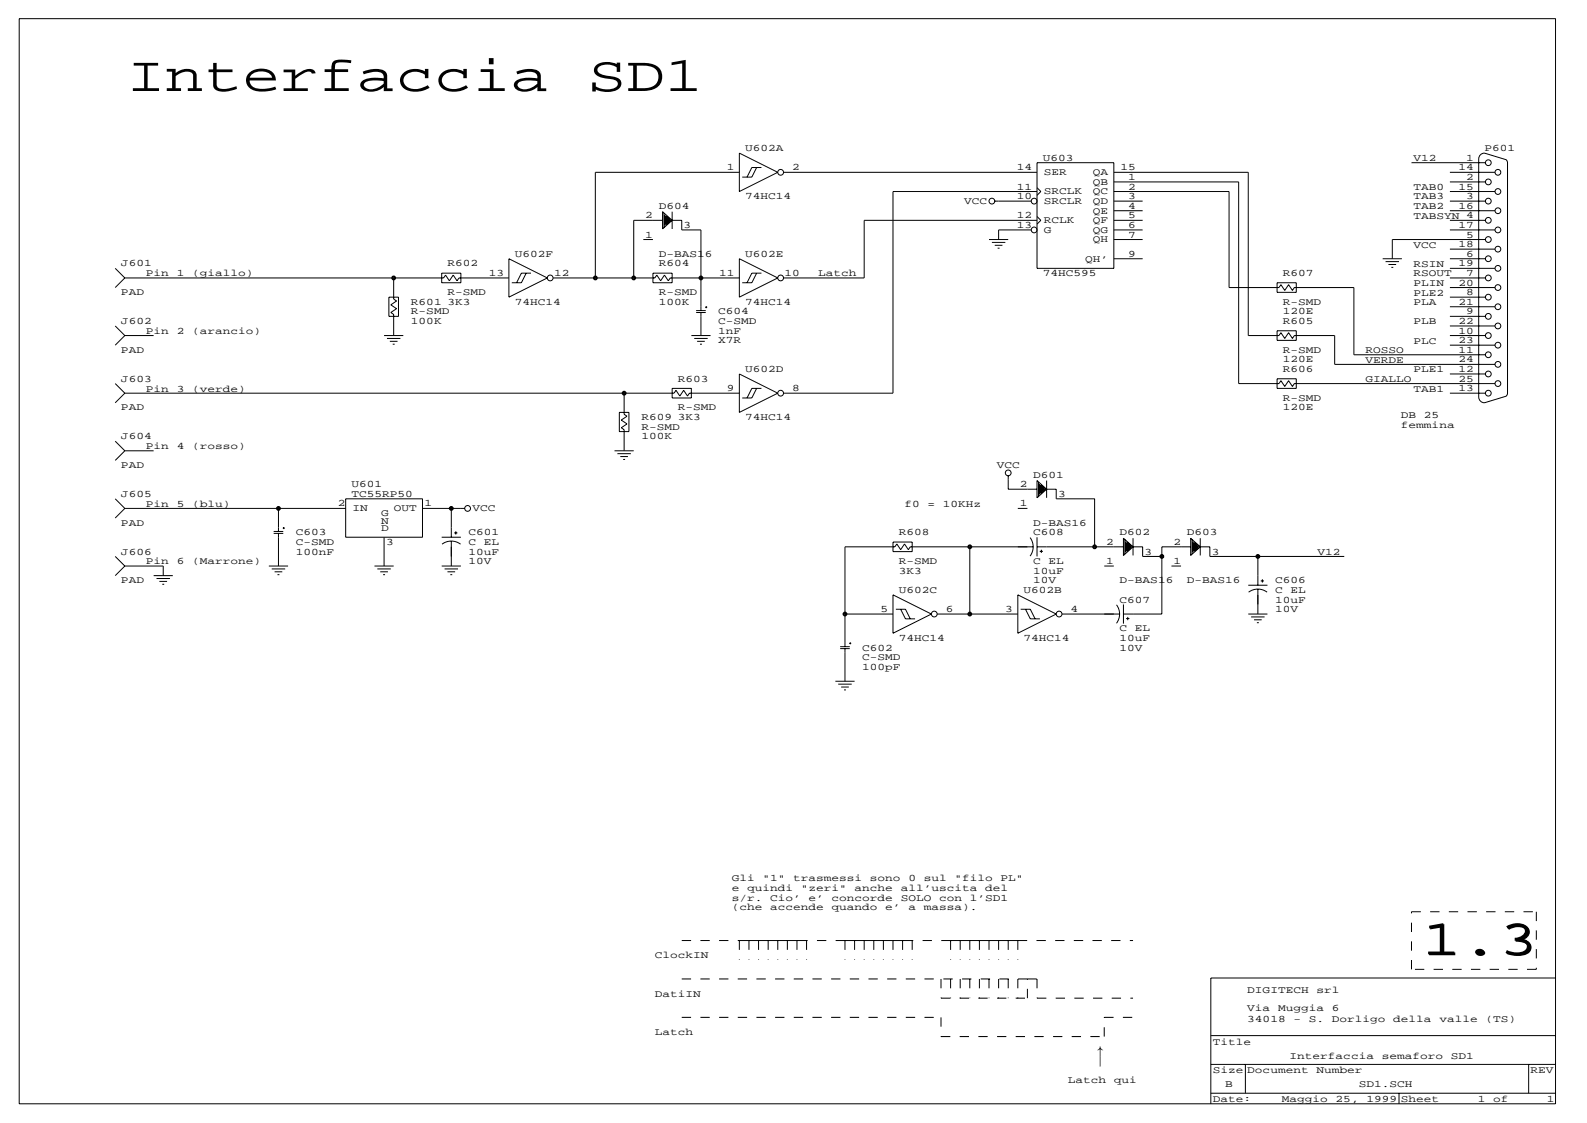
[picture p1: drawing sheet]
<svg xmlns="http://www.w3.org/2000/svg" width="420mm" height="297mm" viewBox="0 0 420 297" stroke-linecap="round" stroke-linejoin="round" font-family="sans-serif">
<g fill="none" stroke="#000" stroke-width=".26">
<path d="M5.1 4.9h406.4v287.1h-406.4zM175.3 58.3h-7.7v15.2M175.3 56l2.5 2.3-2.5 2.3zM175.5 56.5h.1M175.5 58.3h2M175.5 56.8h.3M175.5 57h.5M175.5 57.3h1M175.5 57.5h1.3M175.5 57.8h1.5M175.5 58h1.8M175.5 58.5h1.8"/>
<path d="M175.5 58.8h1.5M175.5 59h1.3M175.5 59.3h1M175.5 59.5h.5M175.5 59.8h.3M177.8 58.3h2.5v2.5h5.1v21.4M177.8 56v4.6M195.6 45.6h-38.1v27.9M195.6 40.5l10.1 5.1-10.1 5.1zM200.2 44.3l-1.3 2.5h-2.6M201.4 44.3h-2.5l-1.3 2.5M207.3 45.6h67"/>
<path d="M263.1 53.2h9.7M274.3 50.7h-38.1v53.3h-28.9M274.3 58.3h-45.7v15.2h-21.3M274.3 43h20.3v28h-20.3zM274.3 49.6l1 1.1-1 1M274.3 57.3l1 1-1 1M294.6 48.1h33.1v53.4h10.6l.5-.8 1.1 1.5 1-1.5 1 1.5 .5-.7h53.1M294.6 45.6h35.6v43.2h8.1l.5-.8 1.1 1.5 1-1.5 1 1.5 .5-.7h10.7v7.6h42.4M294.6 50.7h30.5v25.4h13.2l.5-.8 1.1 1.5 1-1.5 1 1.5 .5-.7h15.7v17.7h34.8M294.6 58.3h7.7M294.6 55.7h7.7M294.6 53.2h7.7"/>
<path d="M373.4 43h19.5M383.5 58.3h9.4M383.5 55.7h12M383.5 53.2h9.4M383.5 50.7h12M383.5 48.1h9.4M383.5 45.6h12M398.5 42.3l.3 .7v61l-.3 .7M398.5 42.3l-5.8-1.8a1.52 1.52 0 0 0-1.5 1.5v63a1.52 1.52 0 0 0 1.5 1.5l5.8-1.7M30.5 71l2.5 2.5M33 73.5h84.3l.6-.7 1 1.5 1-1.5 1 1.5 .5-.8h13.2M33 73.5l-2.5 2.6"/>
<path d="M102.9 78.6h2.5v5.1h-2.5zM104.1 73.5v5.6l.8 .5-1.5 1 1.5 1-1.5 1.1 .7 .5v5.6M116.8 72.2h5.1v2.6h-5.1zM134.6 68.4l10.2 5.1-10.2 5.1zM139.2 72.2l-1.3 2.6h-2.5M140.5 72.2h-2.6l-1.2 2.6M146.3 73.5h26.9l.5-.7 1.1 1.5 1-1.5 1 1.5 .5-.8h18.3M170.2 63.4h2.5M172.7 72.2h5.1v2.6h-5.1zM175.5 60.1h.1M195.6 68.4l10.1 5.1-10.1 5.1zM200.2 72.2l-1.3 2.6h-2.6"/>
<path d="M201.4 72.2h-2.5l-1.3 2.6M261.6 63.4h5.1M262.4 64.1h3.5M263.1 64.9h2.1M263.9 65.6h.5M272.8 60.8h-8.6v2.6M294.6 68.4h7.7M294.6 63.4h7.7M294.6 60.8h7.7M337.8 74.8h5.1v2.5h-5.1zM365.8 68.4h5M366.5 69.2h3.6"/>
<path d="M367.3 70h2M368 70.7h.6M383.5 78.6h9.4M383.5 76.1h12M383.5 73.5h9.4M383.5 71h12M383.5 68.4h9.4M383.5 65.9h12M383.5 60.8h12M392.9 63.4h-24.6v5M30.5 86.2l2.5 2.6M33 88.8h7.6"/>
<path d="M33 88.8l-2.5 2.5M101.6 88.8h5.1M102.4 89.5h3.5M103.1 90.3h2.1M103.9 91h.5M182.9 88.8h5.1M183.6 89.5h3.6M184.1 82.7h2.6M184.1 82.2h2.6M184.4 90.3h2M185.2 91h.5M185.4 82.7v6.1"/>
<path d="M186.7 81.1h.2v.3h-.2zM195.6 98.9l10.1 5.1-10.1 5.1zM337.8 87.5h5.1v2.5h-5.1zM383.5 98.9h9.4M383.5 91.3h12M383.5 88.8h9.4M383.5 86.2h12M383.5 83.7h9.4M383.5 81.1h12M30.5 101.5l2.5 2.5M30.5 116.7l2.5 2.5M33 104h145.3l.5-.8 1 1.6 1-1.6 1.1 1.6 .5-.8h13.2"/>
<path d="M33 104l-2.5 2.5M33 119.2l-2.5 2.6M33 119.2h7.6M162.6 119.2h5M163.8 109.1h2.6v5.1h-2.6zM165.1 104v5.6l.8 .5-1.6 1 1.6 1-1.6 1 .8 .6v5.5M177.8 102.7h5.1v2.6h-5.1zM200.2 102.7l-1.3 2.6h-2.6M201.4 102.7h-2.5l-1.3 2.6M337.8 100.2h5.1v2.5h-5.1zM383.5 104h9.4M30.5 131.9l2.5 2.6"/>
<path d="M33 134.5l-2.5 2.5M33 134.5h58.4M73.7 134.5v6.1M74.9 139.6h.3v.2h-.3zM91.4 131.9h20.4v10.2h-20.4zM111.8 134.5h11.1M119.4 134.5v7.6M163.3 120h3.6M164.1 120.8h2M164.8 121.5h.6M266.7 125.8v3.6h7.6M269.2 134.5h2.6"/>
<path d="M274.3 127.1l2.6 2.3-2.6 2.3zM274.6 127.6h.1M274.6 131.2h.1M274.6 129.4h2M274.6 127.9h.2M274.6 128.1h.5M274.6 128.4h1M274.6 128.6h1.2M274.6 128.9h1.5M274.6 129.1h1.8M274.6 129.7h1.8M274.6 129.9h1.5"/>
<path d="M274.6 130.2h1.2M274.6 130.4h1M274.6 130.7h.5M274.6 130.9h.2M276.9 129.4h2.5v2.5h10.2v12.7M276.9 127.1v4.6M30.5 147.2l2.5 2.5M33 149.7l-2.5 2.6M33 149.7h10.2v2.6M40.6 152.3h5.1M41.4 153h3.6M42.2 153.8h2"/>
<path d="M42.9 154.5h.5M71.1 149.7h5.1M71.9 150.5h3.5M72.4 141.1h2.5M72.4 140.6h2.5M72.6 151.2h2.1M73.4 152h.5M73.7 141.1v8.6M99.1 149.7h5M99.8 150.5h3.6M100.6 151.2h2M101.3 152h.6"/>
<path d="M101.6 142.1v7.6M116.8 142.1h5.1M116.8 149.7h5.1M116.9 143.9a4.1 4.1 0 0 1 4.9 0M117.6 150.5h3.6M118.4 151.2h2M119.1 152h.5M119.4 143.1v6.6M120.1 141h.9M120.6 140.5v.9M236.2 143.4h5.1v2.5h-5.1zM236.2 157.3l10.2 5.1-10.2 5.1z"/>
<path d="M256.5 144.6v17.8M269.2 157.3l10.2 5.1-10.2 5.1zM272.5 142.2a4.1 4.1 0 0 1 0 4.9M273.3 144.6h-32.5l-.5 .8-1-1.5-1 1.5-1.1-1.5-.5 .7h-13.2v26.5M274.3 142.1v5.1M274.3 144.6h22.9M275 145.8h.9M275.5 145.4v.9M292.1 149.7h2.5M295.3 160a4.1 4.1 0 0 1 0 4.9M297.2 142.4l2.5 2.2-2.5 2.3zM297.2 159.9v5.1"/>
<path d="M297.4 142.9h.1M297.4 146.4h.1M297.4 143.4h.5M297.4 145.9h.5M297.4 144.6h2.1M297.4 143.1h.3M297.4 143.6h1M297.4 143.9h1.3M297.4 144.1h1.6M297.4 144.4h1.8M297.4 144.9h1.8M297.4 145.1h1.6"/>
<path d="M297.4 145.4h1.3M297.4 145.7h1M297.4 146.2h.3M299.7 144.6h2.6v2.6h5M299.7 142.4v4.5M309.9 149.7h2.5M315 144.6h-7.7v17.8h-10.1M315 142.4l2.5 2.2-2.5 2.3zM315.2 142.9h.1M315.2 146.4h.1M315.2 143.4h.5M315.2 145.9h.5"/>
<path d="M315.2 144.6h2M315.2 143.1h.3M315.2 143.6h1M315.2 143.9h1.3M315.2 144.1h1.5M315.2 144.4h1.8M315.2 144.9h1.8M315.2 145.1h1.5M315.2 145.4h1.3M315.2 145.7h1M315.2 146.2h.3M317.5 144.6h2.5v2.6h35.6"/>
<path d="M317.5 142.4v4.5M330.2 154.8h5.1M330.3 156.6a4.1 4.1 0 0 1 4.9 0M332.7 147.2v7.6M332.7 155.8v6.6M333.5 153.7h.9M333.9 153.2v.9M222.2 171.6h2.6M222.2 171.1h2.6M223.5 162.4h12.7M223.5 171.6v8.6M224.8 170h.2v.3h-.2z"/>
<path d="M237 161.1h2.5l1.3 2.6M238.3 161.1l1.2 2.6h2.6M247.9 162.4h21.3M270 161.1h2.5l1.3 2.6M271.3 161.1l1.2 2.6h2.6M280.9 162.4h15.3M297.9 163.6h.9M298.3 163.2v.8M330.2 162.4h5.1M331 163.2h3.5M331.7 163.9h2.1M332.5 164.7h.5"/>
<path d="M221 180.2h5.1M221.7 181h3.6M222.5 181.7h2M223.3 182.5h.5M411.5 258.7h-91.2v33.3M320.3 273.9h91.2M320.3 289.2h91.2M320.3 281.5h91.2M329.4 281.5v7.7M370.1 289.2v2.8M404.4 281.5v7.7"/>
<circle cx="206.5" cy="45.6" r=".76"/>
<circle cx="262.4" cy="53.2" r=".76"/>
<circle cx="273.6" cy="53.2" r=".76"/>
<circle cx="393.7" cy="58.3" r=".76"/>
<circle cx="393.7" cy="53.2" r=".76"/>
<circle cx="393.7" cy="48.1" r=".76"/>
<circle cx="393.7" cy="43" r=".76"/>
<circle cx="396.2" cy="45.6" r=".76"/>
<circle cx="396.2" cy="50.7" r=".76"/>
<circle cx="396.2" cy="55.7" r=".76"/>
<circle cx="104.1" cy="73.5" r=".51"/>
<circle cx="104.1" cy="73.5" r=".25"/>
<circle cx="145.5" cy="73.5" r=".76"/>
<circle cx="157.5" cy="73.5" r=".51"/>
<circle cx="157.5" cy="73.5" r=".25"/>
<circle cx="167.6" cy="73.5" r=".51"/>
<circle cx="167.6" cy="73.5" r=".25"/>
<circle cx="185.4" cy="73.5" r=".51"/>
<circle cx="185.4" cy="73.5" r=".25"/>
<circle cx="206.5" cy="73.5" r=".76"/>
<circle cx="273.6" cy="60.8" r=".76"/>
<circle cx="393.7" cy="78.6" r=".76"/>
<circle cx="393.7" cy="73.5" r=".76"/>
<circle cx="393.7" cy="63.4" r=".76"/>
<circle cx="393.7" cy="68.4" r=".76"/>
<circle cx="396.2" cy="71" r=".76"/>
<circle cx="396.2" cy="65.9" r=".76"/>
<circle cx="396.2" cy="60.8" r=".76"/>
<circle cx="396.2" cy="76.1" r=".76"/>
<circle cx="393.7" cy="83.7" r=".76"/>
<circle cx="393.7" cy="98.9" r=".76"/>
<circle cx="393.7" cy="88.8" r=".76"/>
<circle cx="393.7" cy="93.8" r=".76"/>
<circle cx="396.2" cy="96.4" r=".76"/>
<circle cx="396.2" cy="91.3" r=".76"/>
<circle cx="396.2" cy="86.2" r=".76"/>
<circle cx="396.2" cy="81.1" r=".76"/>
<circle cx="165.1" cy="104" r=".51"/>
<circle cx="165.1" cy="104" r=".25"/>
<circle cx="206.5" cy="104" r=".76"/>
<circle cx="393.7" cy="104" r=".76"/>
<circle cx="396.2" cy="101.5" r=".76"/>
<circle cx="73.7" cy="134.5" r=".51"/>
<circle cx="73.7" cy="134.5" r=".25"/>
<circle cx="119.4" cy="134.5" r=".51"/>
<circle cx="119.4" cy="134.5" r=".25"/>
<circle cx="123.7" cy="134.5" r=".76"/>
<circle cx="266.7" cy="125.1" r=".76"/>
<circle cx="256.5" cy="144.6" r=".51"/>
<circle cx="256.5" cy="144.6" r=".25"/>
<circle cx="289.6" cy="144.6" r=".51"/>
<circle cx="289.6" cy="144.6" r=".25"/>
<circle cx="307.3" cy="147.2" r=".51"/>
<circle cx="307.3" cy="147.2" r=".25"/>
<circle cx="332.7" cy="147.2" r=".51"/>
<circle cx="332.7" cy="147.2" r=".25"/>
<circle cx="223.5" cy="162.4" r=".51"/>
<circle cx="223.5" cy="162.4" r=".25"/>
<circle cx="247.1" cy="162.4" r=".76"/>
<circle cx="256.5" cy="162.4" r=".51"/>
<circle cx="256.5" cy="162.4" r=".25"/>
<circle cx="280.2" cy="162.4" r=".76"/>
</g>
<g fill="none" stroke="#000" stroke-width=".26" stroke-dasharray="2.5" stroke-linecap="butt">
<path d="M180.3 248.8h15.3M180.3 258.9h68.6M195.6 248.8v5.1M195.6 248.8h2.5M198.1 248.8v5.1M198.1 248.8h2.6M200.7 248.8v5.1M200.7 248.8h2.5M203.2 248.8v5.1M203.2 248.8h2.5M205.7 248.8v5.1M205.7 248.8h2.6"/>
<path d="M208.3 248.8v5.1M208.3 248.8h2.5M210.8 248.8v5.1M210.8 248.8h2.6M213.4 248.8v5.1M223.5 248.8v5.1M223.5 248.8h2.6M223.5 248.8h-10.1M226.1 248.8v5.1M226.1 248.8h2.5M228.6 248.8v5.1M228.6 248.8h2.5"/>
<path d="M231.1 248.8v5.1M231.1 248.8h2.6M233.7 248.8v5.1M233.7 248.8h2.5M236.2 248.8v5.1M236.2 248.8h2.6M238.8 248.8v5.1M238.8 248.8h2.5M241.3 248.8v5.1M248.9 258.9v5.1M251.5 248.8v5.1M251.5 248.8h2.5"/>
<path d="M251.5 248.8h-10.2M251.5 258.9v5.1M254 248.8v5.1M254 248.8h2.5M254 258.9v5.1M256.5 248.8v5.1M256.5 248.8h2.6M256.5 258.9v5.1M259.1 248.8v5.1M259.1 248.8h2.5M259.1 258.9v5.1M261.6 248.8v5.1"/>
<path d="M261.6 248.8h2.6M261.6 258.9v5.1M264.2 248.8v5.1M264.2 248.8h2.5M264.2 258.9v5.1M266.7 248.8v5.1M266.7 248.8h2.5M266.7 258.9v5.1M269.2 248.8v5.1M269.2 248.8h30.5M269.2 258.9v5.1M271.8 258.9h-22.9"/>
<path d="M271.8 258.9h2.5M274.3 258.9v5.1M373.4 241.2h33M373.4 256.4v-15.2M406.4 241.2v15.2M406.4 256.4h-33M180.3 269.1h68.6M248.9 264h22.9M248.9 269.1v5.1M248.9 274.2h43.2M271.8 264v-5.1M274.3 264h25.4"/>
<path d="M292.1 274.2v-5.1M292.1 269.1h7.6"/>
</g>
<g font-size="13.2">
<text x="33.5" y="24.1">Interfaccia</text>
<text x="155.4" y="24.1">SD1</text>
<text x="376.2" y="252.4">1.3</text>
</g>
<g font-size="2.6">
<text x="197.1" y="40">U602A</text>
<text x="392.7" y="40">P601</text>
<text x="192.3" y="45.1">1</text>
<text x="209.5" y="45.1">2</text>
<text x="269" y="45.1">14</text>
<text x="275.8" y="42.5">U603</text>
<text x="276.1" y="46.3">SER</text>
<text x="289.1" y="46.3">QA</text>
<text x="296.4" y="45.1">15</text>
<text x="298.4" y="47.6">1</text>
<text x="373.9" y="42.6">V12</text>
<text x="385.8" y="45.1">14</text>
<text x="387.9" y="47.6">2</text>
<text x="387.9" y="42.5">1</text>
<text x="197.1" y="52.7">74HC14</text>
<text x="255" y="54">VCC</text>
<text x="269" y="50.2">11</text>
<text x="269" y="52.7">10</text>
<text x="276.1" y="51.4">SRCLK</text>
<text x="276.1" y="54">SRCLR</text>
<text x="289.1" y="48.9">QB</text>
<text x="289.1" y="51.4">QC</text>
<text x="289.1" y="54">QD</text>
<text x="298.5" y="50.2">2</text>
<text x="298.5" y="52.7">3</text>
<text x="373.9" y="50.2">TAB0</text>
<text x="373.9" y="52.8">TAB3</text>
<text x="385.8" y="50.2">15</text>
<text x="387.9" y="52.7">3</text>
<text x="170.7" y="57.8">2</text>
<text x="174.2" y="55.2">D604</text>
<text x="269" y="57.8">12</text>
<text x="276.1" y="59">RCLK</text>
<text x="289.1" y="56.5">QE</text>
<text x="289.1" y="59">QF</text>
<text x="298.5" y="55.2">4</text>
<text x="298.5" y="57.8">5</text>
<text x="373.9" y="55.3">TAB2</text>
<text x="373.9" y="57.8">TABSYN 4</text>
<text x="385.8" y="55.2">16</text>
<text x="170.7" y="62.9">1</text>
<text x="180.8" y="60.3">3</text>
<text x="269" y="60.3">13</text>
<text x="276.1" y="61.6">G</text>
<text x="289.1" y="61.6">QG</text>
<text x="289.1" y="64.1">QH</text>
<text x="298.5" y="60.3">6</text>
<text x="298.5" y="62.9">7</text>
<text x="373.9" y="65.5">VCC</text>
<text x="385.8" y="65.4">18</text>
<text x="385.8" y="60.3">17</text>
<text x="387.9" y="62.9">5</text>
<text x="32" y="70.5">J601</text>
<text x="118.4" y="70.5">R602</text>
<text x="136.1" y="67.9">U602F</text>
<text x="174.2" y="70.5">R604</text>
<text x="174.2" y="67.9">D-BAS16</text>
<text x="197.1" y="67.9">U602E</text>
<text x="287" y="69.2">QH’</text>
<text x="298.5" y="67.9">9</text>
<text x="373.9" y="70.5">RSIN</text>
<text x="385.8" y="70.5">19</text>
<text x="387.9" y="67.9">6</text>
<text x="38.6" y="73.1">Pin</text>
<text x="46.7" y="73.1">1</text>
<text x="50.8" y="73.1">(giallo)</text>
<text x="129.3" y="73">13</text>
<text x="146.6" y="73">12</text>
<text x="190.2" y="73">11</text>
<text x="207.5" y="73">10</text>
<text x="216.4" y="73.1">Latch</text>
<text x="275.8" y="73">74HC595</text>
<text x="339.3" y="73">R607</text>
<text x="373.9" y="73.1">RSOUT</text>
<text x="373.9" y="75.6">PLIN</text>
<text x="385.8" y="75.6">20</text>
<text x="387.9" y="73">7</text>
<text x="32" y="78.1">PAD</text>
<text x="108.7" y="80.6">R601</text>
<text x="108.7" y="83.2">R-SMD</text>
<text x="118.4" y="78.1">R-SMD</text>
<text x="118.4" y="80.6">3K3</text>
<text x="136.1" y="80.6">74HC14</text>
<text x="174.2" y="78.1">R-SMD</text>
<text x="174.2" y="80.6">100K</text>
<text x="190" y="83.2">C604</text>
<text x="197.1" y="80.6">74HC14</text>
<text x="339.3" y="80.6">R-SMD</text>
<text x="339.3" y="83.2">120E</text>
<text x="373.9" y="78.2">PLE2</text>
<text x="373.9" y="80.7">PLA</text>
<text x="385.8" y="80.6">21</text>
<text x="387.9" y="83.2">9</text>
<text x="387.9" y="78.1">8</text>
<text x="32" y="85.7">J602</text>
<text x="38.6" y="88.3">Pin</text>
<text x="46.7" y="88.3">2</text>
<text x="50.8" y="88.3">(arancio)</text>
<text x="108.7" y="85.7">100K</text>
<text x="190" y="85.7">C-SMD</text>
<text x="190" y="88.3">1nF</text>
<text x="339.3" y="85.7">R605</text>
<text x="373.9" y="85.8">PLB</text>
<text x="385.8" y="88.3">10</text>
<text x="385.8" y="85.7">22</text>
<text x="32" y="93.3">PAD</text>
<text x="190" y="90.8">X7R</text>
<text x="339.3" y="93.3">R-SMD</text>
<text x="339.3" y="95.9">120E</text>
<text x="361.2" y="93.4">ROSSO</text>
<text x="361.2" y="95.9">VERDE</text>
<text x="373.9" y="90.9">PLC</text>
<text x="385.8" y="95.9">24</text>
<text x="385.8" y="93.3">11</text>
<text x="385.8" y="90.8">23</text>
<text x="32" y="101">J603</text>
<text x="179.3" y="101">R603</text>
<text x="197.1" y="98.4">U602D</text>
<text x="339.3" y="98.4">R606</text>
<text x="361.2" y="101">GIALLO</text>
<text x="373.9" y="98.5">PLE1</text>
<text x="385.8" y="101">25</text>
<text x="385.8" y="98.4">12</text>
<text x="38.6" y="103.6">Pin</text>
<text x="46.7" y="103.6">3</text>
<text x="50.8" y="103.6">(verde)</text>
<text x="192.3" y="103.5">9</text>
<text x="209.5" y="103.5">8</text>
<text x="339.3" y="106">R-SMD</text>
<text x="373.9" y="103.6">TAB1</text>
<text x="385.8" y="103.5">13</text>
<text x="32" y="108.6">PAD</text>
<text x="169.7" y="111.1">R609</text>
<text x="169.7" y="113.7">R-SMD</text>
<text x="179.3" y="108.6">R-SMD</text>
<text x="179.3" y="111.1">3K3</text>
<text x="197.1" y="111.1">74HC14</text>
<text x="339.3" y="108.6">120E</text>
<text x="370.6" y="110.6">DB</text>
<text x="370.6" y="113.1">femmina</text>
<text x="376.7" y="110.6">25</text>
<text x="32" y="116.2">J604</text>
<text x="38.6" y="118.8">Pin</text>
<text x="46.7" y="118.8">4</text>
<text x="50.8" y="118.8">(rosso)</text>
<text x="169.7" y="116.2">100K</text>
<text x="32" y="123.8">PAD</text>
<text x="263.7" y="123.8">VCC</text>
<text x="32" y="131.4">J605</text>
<text x="93" y="128.9">U601</text>
<text x="93" y="131.4">TC55RP50</text>
<text x="269.7" y="128.9">2</text>
<text x="273.3" y="126.4">D601</text>
<text x="279.9" y="131.4">3</text>
<text x="38.6" y="134">Pin</text>
<text x="46.7" y="134">5</text>
<text x="50.8" y="134">(blu)</text>
<text x="89.4" y="134">2</text>
<text x="93.2" y="135.2">IN</text>
<text x="100.8" y="136.5">G</text>
<text x="104.1" y="135.2">OUT</text>
<text x="112.3" y="134">1</text>
<text x="125" y="135.2">VCC</text>
<text x="239.3" y="134">f0</text>
<text x="245.4" y="134">=</text>
<text x="249.4" y="134">10KHz</text>
<text x="269.7" y="134">1</text>
<text x="32" y="139.1">PAD</text>
<text x="78.2" y="141.6">C603</text>
<text x="100.8" y="138.5">N</text>
<text x="100.8" y="140.6">D</text>
<text x="124" y="141.6">C601</text>
<text x="237.7" y="141.6">R608</text>
<text x="273.3" y="139.1">D-BAS16</text>
<text x="273.3" y="141.6">C608</text>
<text x="296.2" y="141.6">D602</text>
<text x="313.9" y="141.6">D603</text>
<text x="32" y="146.7">J606</text>
<text x="38.6" y="149.3">Pin</text>
<text x="46.7" y="149.3">6</text>
<text x="50.8" y="149.3">(Marrone)</text>
<text x="78.2" y="144.1">C-SMD</text>
<text x="78.2" y="146.7">100nF</text>
<text x="102.1" y="144.1">3</text>
<text x="124" y="144.1">C</text>
<text x="124" y="146.7">10uF</text>
<text x="124" y="149.2">10V</text>
<text x="128" y="144.1">EL</text>
<text x="237.7" y="149.2">R-SMD</text>
<text x="273.3" y="149.2">C</text>
<text x="277.4" y="149.2">EL</text>
<text x="292.6" y="144.1">2</text>
<text x="292.6" y="149.2">1</text>
<text x="302.8" y="146.7">3</text>
<text x="310.4" y="144.1">2</text>
<text x="310.4" y="149.2">1</text>
<text x="320.5" y="146.7">3</text>
<text x="348.5" y="146.7">V12</text>
<text x="32" y="154.3">PAD</text>
<text x="237.7" y="151.8">3K3</text>
<text x="273.3" y="151.8">10uF</text>
<text x="273.3" y="154.3">10V</text>
<text x="296.2" y="154.3">D-BAS16</text>
<text x="313.9" y="154.3">D-BAS16</text>
<text x="337.3" y="154.3">C606</text>
<text x="232.9" y="161.9">5</text>
<text x="237.7" y="156.8">U602C</text>
<text x="250.2" y="161.9">6</text>
<text x="265.9" y="161.9">3</text>
<text x="270.8" y="156.8">U602B</text>
<text x="283.2" y="161.9">4</text>
<text x="296.2" y="159.4">C607</text>
<text x="337.3" y="156.8">C</text>
<text x="337.3" y="159.4">10uF</text>
<text x="337.3" y="161.9">10V</text>
<text x="341.4" y="156.8">EL</text>
<text x="296.2" y="167">C</text>
<text x="300.2" y="167">EL</text>
<text x="228.1" y="172.1">C602</text>
<text x="237.7" y="169.5">74HC14</text>
<text x="270.8" y="169.5">74HC14</text>
<text x="296.2" y="169.5">10uF</text>
<text x="296.2" y="172.1">10V</text>
<text x="228.1" y="174.6">C-SMD</text>
<text x="228.1" y="177.2">100pF</text>
<text x="193.5" y="233.1">Gli</text>
<text x="201.7" y="233.1">&quot;1&quot;</text>
<text x="209.8" y="233.1">trasmessi</text>
<text x="230.1" y="233.1">sono</text>
<text x="240.3" y="233.1">0</text>
<text x="244.3" y="233.1">sul</text>
<text x="252.5" y="233.1">&quot;filo</text>
<text x="264.7" y="233.1">PL&quot;</text>
<text x="193.5" y="235.6">e</text>
<text x="193.5" y="238.2">s/r.</text>
<text x="197.6" y="235.6">quindi</text>
<text x="203.7" y="238.2">Cio’</text>
<text x="211.8" y="235.6">&quot;zeri&quot;</text>
<text x="213.9" y="238.2">e’</text>
<text x="220" y="238.2">concorde</text>
<text x="226.1" y="235.6">anche</text>
<text x="238.3" y="235.6">all’uscita</text>
<text x="238.3" y="238.2">SOLO</text>
<text x="248.4" y="238.2">con</text>
<text x="256.5" y="238.2">l’SD1</text>
<text x="260.6" y="235.6">del</text>
<text x="193.5" y="240.7">(che</text>
<text x="203.7" y="240.7">accende</text>
<text x="220" y="240.7">quando</text>
<text x="234.2" y="240.7">e’</text>
<text x="240.3" y="240.7">a</text>
<text x="244.3" y="240.7">massa).</text>
<text x="173.2" y="253.4">ClockIN</text>
<text x="173.2" y="263.6">DatiIN</text>
<text x="329.9" y="262.7">DIGITECH</text>
<text x="348.2" y="262.7">srl</text>
<text x="329.9" y="267.3">Via</text>
<text x="338.1" y="267.3">Muggia</text>
<text x="352.3" y="267.3">6</text>
<text x="173.2" y="273.7">Latch</text>
<text x="329.9" y="270.4">34018</text>
<text x="342.1" y="270.4">-</text>
<text x="346.2" y="270.4">S.</text>
<text x="352.3" y="270.4">Dorligo</text>
<text x="368.6" y="270.4">della</text>
<text x="380.7" y="270.4">valle</text>
<text x="392.9" y="270.4">(TS)</text>
<text x="290.1" y="278.8">^</text>
<text x="290.1" y="278.8">|</text>
<text x="290.1" y="281.4">|</text>
<text x="320.8" y="276.5">Title</text>
<text x="341.1" y="280">Interfaccia</text>
<text x="365.5" y="280">semaforo</text>
<text x="383.8" y="280">SD1</text>
<text x="282.4" y="286.4">Latch</text>
<text x="294.6" y="286.4">qui</text>
<text x="320.8" y="283.8">Size Document</text>
<text x="324.1" y="287.6">B</text>
<text x="348.2" y="283.8">Number</text>
<text x="359.4" y="287.6">SD1.SCH</text>
<text x="404.9" y="283.8">REV</text>
<text x="320.8" y="291.5">Date:</text>
<text x="339.1" y="291.5">Maggio</text>
<text x="353.3" y="291.5">25,</text>
<text x="361.4" y="291.5">1999 Sheet</text>
<text x="390.9" y="291.5">1</text>
<text x="395" y="291.5">of</text>
<text x="409.2" y="291.5">1</text>
</g>
</svg>
